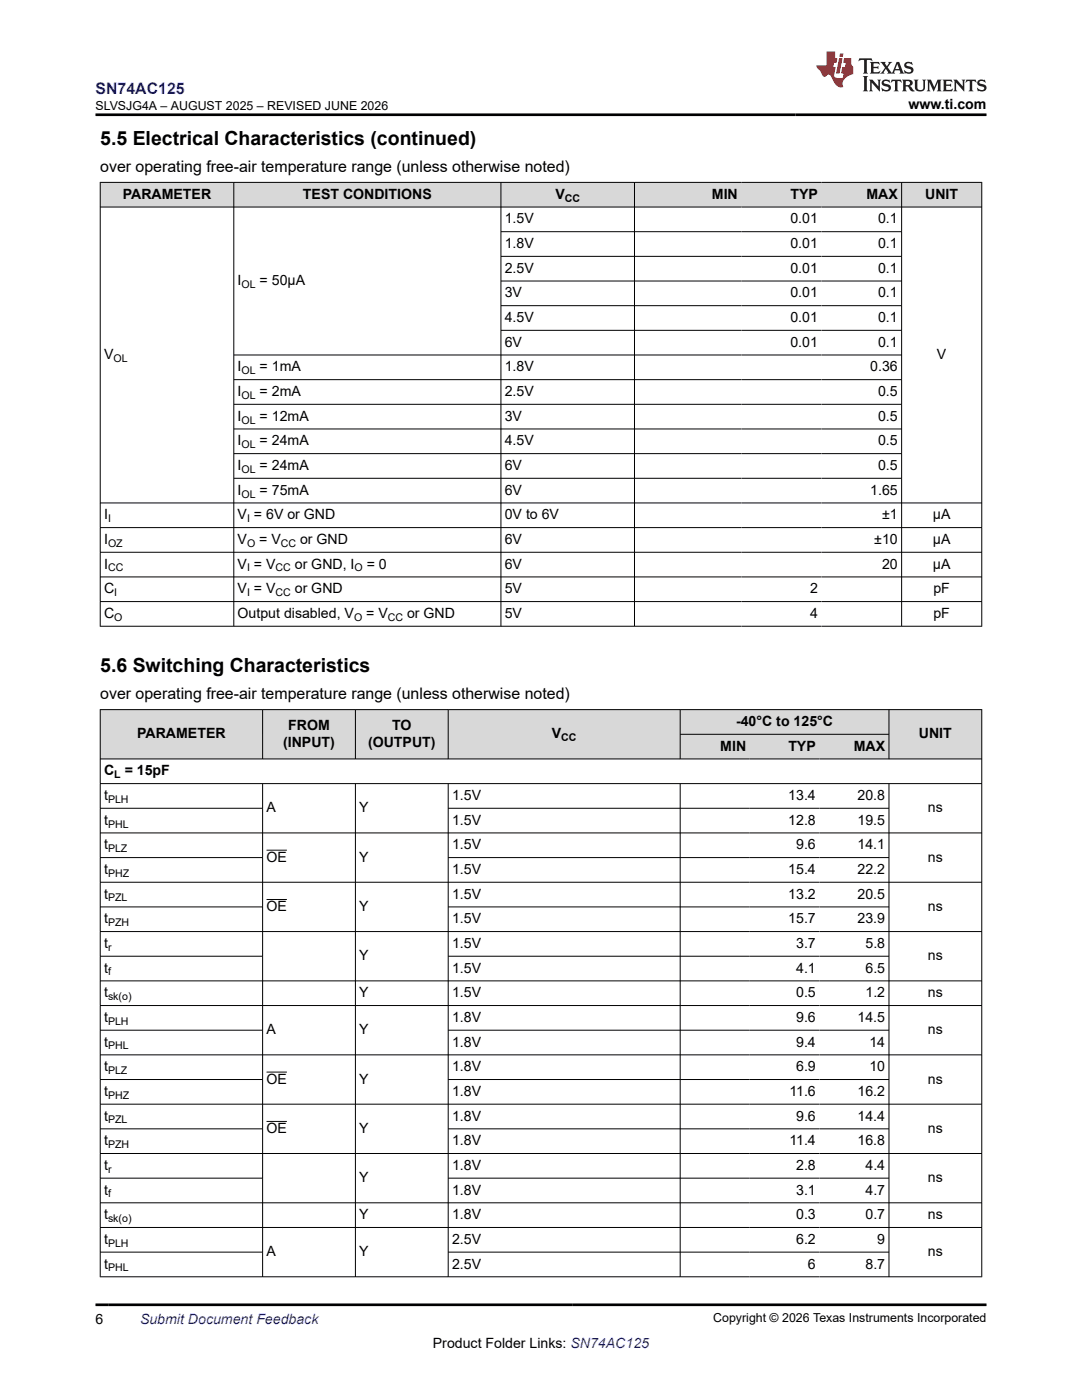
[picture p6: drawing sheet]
<svg xmlns="http://www.w3.org/2000/svg" width="216mm" height="279mm" viewBox="0 0 216 279" stroke-linecap="round" stroke-linejoin="round" font-family="sans-serif">
<g fill="#d8d8d8">
<path d="M20 36.4h175.9v4.9h-175.9z" fill-rule="evenodd"/>
<path d="M20.1 36.5h26.5v4.8h-26.5z" fill-rule="evenodd"/>
<path d="M46.7 36.5h53.2v4.8h-53.2z" fill-rule="evenodd"/>
<path d="M100 36.5h26.5v4.8h-26.5z" fill-rule="evenodd"/>
<path d="M126.7 36.5h21.2v4.8h-21.2z" fill-rule="evenodd"/>
<path d="M147.9 36.5h16v4.8h-16z" fill-rule="evenodd"/>
<path d="M163.9 36.5h15.9v4.8h-15.9z" fill-rule="evenodd"/>
<path d="M180 36.5h15.8v4.8h-15.8z" fill-rule="evenodd"/>
</g>
<g fill="none" stroke="#000" stroke-width=".2">
<path d="M19.9 36.4h176.1M20 36.3v88.7M46.7 36.3v88.7M100 36.3v88.7M126.6 36.3v88.7M179.9 36.3v88.7M195.9 36.3v88.7M19.9 41.3h176.1M100 46.2h80M100 51.2h80M100 56.1h80M46.7 70.8h133.3"/>
<path d="M46.7 75.8h133.3M100 61h80M100 65.9h80M46.7 80.7h133.3M46.7 85.6h133.3M46.7 90.5h133.3M46.7 95.5h133.3M19.9 100.4h176.1M19.9 105.3h176.1M19.9 110.2h176.1M19.9 115.1h176.1M19.9 120.1h176.1"/>
<path d="M19.9 125h176.1"/>
</g>
<g fill="#d8d8d8">
<path d="M20 141.6h175.9v4.9h-175.9z" fill-rule="evenodd"/>
<path d="M20.1 141.7h32.2v9.7h-32.2z" fill-rule="evenodd"/>
<path d="M52.5 141.7h18.4v9.7h-18.4z" fill-rule="evenodd"/>
<path d="M71 141.7h18.4v9.7h-18.4z" fill-rule="evenodd"/>
<path d="M89.5 141.7h46.2v9.7h-46.2z" fill-rule="evenodd"/>
<path d="M135.8 141.7h41.5v4.8h-41.5z" fill-rule="evenodd"/>
<path d="M177.4 141.7h18.4v9.7h-18.4z" fill-rule="evenodd"/>
<path d="M135.8 146.6h13.8v4.8h-13.8z" fill-rule="evenodd"/>
<path d="M149.6 146.6h13.9v4.8h-13.9z" fill-rule="evenodd"/>
<path d="M163.5 146.6h13.8v4.8h-13.8z" fill-rule="evenodd"/>
</g>
<g fill="none" stroke="#000" stroke-width=".2">
<path d="M19.9 141.6h176.1M19.9 151.5h176.1M19.9 156.4h176.1M20 141.6v113.3M52.4 141.6v9.9M52.4 156.4v98.5M70.9 141.6v9.9M70.9 156.4v98.5M89.4 141.6v9.9M89.4 156.4v98.5M135.7 141.6v9.9M135.7 156.4v98.5"/>
<path d="M135.7 146.5h41.7M177.4 141.6v9.9M177.4 156.4v98.5M195.9 141.6v113.3M19.9 161.3h32.6M19.9 171.2h32.6M53.2 169.7h4M53.2 179.5h4M89.4 161.3h88M89.4 171.2h88M196 166.2h-176.1M196 176.1h-176.1"/>
<path d="M19.9 181h32.6M19.9 185.9h176.1M19.9 190.8h32.6M19.9 195.8h176.1M89.4 181h88M89.4 190.8h88M19.9 200.7h176.1M19.9 205.6h32.6M19.9 210.5h176.1M19.9 215.4h32.6M53.2 214h4M89.4 205.6h88"/>
<path d="M89.4 215.4h88M19.9 220.4h176.1M19.9 225.3h32.6M19.9 235.1h32.6M53.2 223.8h4M89.4 225.3h88M89.4 235.1h88M196 230.2h-176.1M19.9 245h176.1M19.9 249.9h32.6M89.4 249.9h88M196 240h-176.1"/>
<path d="M196 254.8h-176.1"/>
</g>
<path d="M171.5 11.6l-.2 .6 .5-.2h.6v.1v2.2l-.2 .4h1l-.2-.4v-2.2v-.1h.5l.6 .2-.2-.6zM173.6 12.4l.2 .3v1.6l-.2 .4h1.9l.1-.6a1.08 1.08 0 0 1-1.3 .2v-.7h.6l.4 .2v-.7l-.4 .2h-.6v-.5l.2-.2a1 1 0 0 1 1 .3l-.1-.5zM175.7 12.4l.9 1.1-1 1.2h.9l-.2-.2 .5-.8 .4 .8-.2 .2h1.6l-.2-.2 .2-.5h.9l.1 .5-.1 .2h.9l-.2-.4-.8-1.9h-.5l-.9 2.1-.9-1.1 .9-1h-.8l.2 .2-.4 .6-.4-.6 .2-.2zM179 12.8l.4 1h-.7zM180.7 12.5a.65 .65 0 0 0-.2 .7 .65 .65 0 0 0 .6 .5l.6 .1 .1 .3a.79 .79 0 0 1-.7 .4 .79 .79 0 0 1-.7-.5l.1 .7 .2-.1a.93 .93 0 0 0 1.1 0 .93 .93 0 0 0 .4-.9 1.46 1.46 0 0 0-1.2-.6l-.1-.3a1.09 1.09 0 0 1 1.2 .2l-.2-.6-.1 .1-.5-.2zM172.2 15.2l.2 .4v2.2l-.2 .4h1l-.2-.4v-2.2l.2-.4zM173.4 15.9l.2 .4v1.5l-.2 .4h.8l-.3-.4 .1-1.3 1.6 1.8v-2l.2-.4h-.7l.1 .2 .1 1.1-1.2-1.3zM176.2 16a.65 .65 0 0 0-.2 .8 .65 .65 0 0 0 .6 .4l.6 .2 .1 .2a.79 .79 0 0 1-.7 .4 .79 .79 0 0 1-.7-.5l.1 .7 .2-.1a.93 .93 0 0 0 1.1 .1 .93 .93 0 0 0 .4-1 1.46 1.46 0 0 0-1.2-.5l-.1-.4a1.09 1.09 0 0 1 1.2 .2l-.1-.6-.2 .1-.5-.1zM177.9 15.9l-.1 .6a.63 .63 0 0 1 .8-.3v1.6l-.3 .4h1l-.2-.4v-1.6a.66 .66 0 0 1 .8 .3l-.1-.6zM180 15.9l.2 .4v1.5l-.2 .4h1l-.2-.2-.1-.7h.5l.1 .2a.79 .79 0 0 0 1.2 .6l-1-.9a.61 .61 0 0 0 .6-.6 .61 .61 0 0 0-.5-.7zM180.8 16.2h.1a.47 .47 0 0 1 .5 .1 .47 .47 0 0 1 .1 .5l-.1 .1-.7 .1zM182.3 15.9l.2 .2a2.27 2.27 0 0 0 .4 2 1.04 1.04 0 0 0 1.7-.7v-1.3l.2-.2h-.8l.2 .4v1.1a.6 .6 0 0 1-.6 .6 .6 .6 0 0 1-.6-.6v-1.1l.3-.4zM184.9 15.9l.2 .4v1.5l-.2 .4h.8l-.3-.4v-1.4l.9 1.9 .9-1.9v1.4l-.3 .4h1l-.2-.4v-1.5l.2-.4h-.8l-.7 1.5-.6-1.5zM188.1 15.9l.2 .4v1.5l-.2 .4h1.9l.1-.6a1.09 1.09 0 0 1-1.3 .2v-.7h.6l.4 .2v-.6l-.4 .2h-.6v-.6l.2-.1a1.01 1.01 0 0 1 1 .3l-.1-.6zM190.2 15.9l.3 .4v1.5l-.3 .4h.8l-.2-.4v-1.3l1.6 1.8v-2l.2-.4h-.7l.2 .2v1.1l-1.2-1.3zM192.8 15.9l-.1 .6a.63 .63 0 0 1 .8-.3v1.6l-.3 .4h1l-.2-.4v-1.6a.66 .66 0 0 1 .8 .3l-.1-.6zM195.2 16a.65 .65 0 0 0-.2 .8 .65 .65 0 0 0 .6 .4l.6 .2 .2 .2a.79 .79 0 0 1-.7 .4 .79 .79 0 0 1-.7-.5l.1 .7 .2-.1a.93 .93 0 0 0 1 .1 .93 .93 0 0 0 .5-1 1.46 1.46 0 0 0-1.3-.5v-.4a1.09 1.09 0 0 1 1.2 .2l-.2-.6-.2 .1-.5-.1z" fill="#231f20"/>
<path d="M164.9 10.3v2.7h-2l.1 .4 .8 1a.95 .95 0 0 0 1 .9 .59 .59 0 0 1 .5-.4 .59 .59 0 0 1 .5 .3l.4 .8a1.59 1.59 0 0 0 2.1 1.4 1.61 1.61 0 0 1 1-2.3l1-.3-.1-1.5a1.59 1.59 0 0 1-.3-1.7h-1.5l-.2 .9h.6l-.2 .9h-.5l-.2 .9v.3l.4 .1-.1 .9h-.7a.73 .73 0 0 1-1-.7l.3-1.5h-.5l.1-.9h.5l.2-.9h-.5v-1.3zM167.4 11.6l-.6 3.1h.7l.6-3.1zM167.6 10.7l-.1 .6h.7l.1-.6z" fill="#ed1c24"/>
<path d="M19 22.9h177.8M19 260.4h177.8" fill="none" stroke="#000" stroke-width=".53"/>
<g font-size="3.9">
<text x="20" y="28.8">5.5 Electrical Characteristics (continued)</text>
<text x="20" y="134.1">5.6 Switching Characteristics</text>
</g>
<text font-size="3.2" fill="#00f" x="19" y="18.7">SN74AC125</text>
<g font-size="3.2">
<text x="20" y="34.3">over operating free-air temperature range (unless otherwise noted)</text>
<text x="20" y="139.5">over operating free-air temperature range (unless otherwise noted)</text>
</g>
<g font-size="2.8">
<text x="181.3" y="21.8">www.ti.com</text>
<text x="24.5" y="39.7">PARAMETER</text>
<text x="60.4" y="39.7">TEST CONDITIONS</text>
<text x="110.8" y="39.7">V</text>
<text x="142" y="39.7">MIN</text>
<text x="157.7" y="39.7">TYP</text>
<text x="172.9" y="39.7">MAX</text>
<text x="184.6" y="39.7">UNIT</text>
<text x="100.7" y="44.6">1.5V</text>
<text x="157.7" y="44.6">0.01</text>
<text x="175.2" y="44.6">0.1</text>
<text x="100.7" y="49.5">1.8V</text>
<text x="157.7" y="49.5">0.01</text>
<text x="175.2" y="49.5">0.1</text>
<text x="47.4" y="56.9">I</text>
<text x="51.8" y="56.9">= 50µA</text>
<text x="100.7" y="54.4">2.5V</text>
<text x="100.7" y="59.4">3V</text>
<text x="157.7" y="54.4">0.01</text>
<text x="157.7" y="59.4">0.01</text>
<text x="175.2" y="54.4">0.1</text>
<text x="175.2" y="59.4">0.1</text>
<text x="100.7" y="64.3">4.5V</text>
<text x="157.7" y="64.3">0.01</text>
<text x="175.2" y="64.3">0.1</text>
<text x="20.8" y="71.7">V</text>
<text x="100.7" y="69.2">6V</text>
<text x="157.7" y="69.2">0.01</text>
<text x="175.2" y="69.2">0.1</text>
<text x="187" y="71.7">V</text>
<text x="47.4" y="74.1">I</text>
<text x="51.8" y="74.1">= 1mA</text>
<text x="100.7" y="74.1">1.8V</text>
<text x="173.6" y="74.1">0.36</text>
<text x="47.4" y="79">I</text>
<text x="47.4" y="84">I</text>
<text x="51.8" y="79">= 2mA</text>
<text x="51.8" y="84">= 12mA</text>
<text x="100.7" y="79">2.5V</text>
<text x="100.7" y="84">3V</text>
<text x="175.2" y="79">0.5</text>
<text x="175.2" y="84">0.5</text>
<text x="47.4" y="88.9">I</text>
<text x="51.8" y="88.9">= 24mA</text>
<text x="100.7" y="88.9">4.5V</text>
<text x="175.2" y="88.9">0.5</text>
<text x="47.4" y="93.8">I</text>
<text x="51.8" y="93.8">= 24mA</text>
<text x="100.7" y="93.8">6V</text>
<text x="175.2" y="93.8">0.5</text>
<text x="47.4" y="98.7">I</text>
<text x="51.8" y="98.7">= 75mA</text>
<text x="100.7" y="98.7">6V</text>
<text x="173.6" y="98.7">1.65</text>
<text x="20.8" y="103.6">I</text>
<text x="47.4" y="103.6">V = 6V or GND</text>
<text x="100.7" y="103.6">0V to 6V</text>
<text x="176" y="103.6">±1</text>
<text x="186.2" y="103.6">µA</text>
<text x="20.8" y="108.6">I</text>
<text x="20.8" y="113.5">I</text>
<text x="47.4" y="108.6">V</text>
<text x="47.4" y="113.5">V = V</text>
<text x="51.7" y="108.6">= V</text>
<text x="58.8" y="113.5">or GND, I</text>
<text x="59.9" y="108.6">or GND</text>
<text x="73.2" y="113.5">= 0</text>
<text x="100.7" y="108.6">6V</text>
<text x="100.7" y="113.5">6V</text>
<text x="174.5" y="108.6">±10</text>
<text x="176" y="113.5">20</text>
<text x="186.2" y="108.6">µA</text>
<text x="186.2" y="113.5">µA</text>
<text x="20.8" y="118.4">C</text>
<text x="47.4" y="118.4">V = V</text>
<text x="58.8" y="118.4">or GND</text>
<text x="100.7" y="118.4">5V</text>
<text x="161.6" y="118.4">2</text>
<text x="186.3" y="118.4">pF</text>
<text x="20.8" y="123.3">C</text>
<text x="47.4" y="123.3">Output disabled, V</text>
<text x="73.1" y="123.3">= V</text>
<text x="81.2" y="123.3">or GND</text>
<text x="100.7" y="123.3">5V</text>
<text x="161.6" y="123.3">4</text>
<text x="186.3" y="123.3">pF</text>
<text x="27.4" y="147.4">PARAMETER</text>
<text x="56.5" y="149.1">(INPUT)</text>
<text x="57.5" y="145.7">FROM</text>
<text x="73.4" y="149.1">(OUTPUT)</text>
<text x="78.2" y="145.7">TO</text>
<text x="110.1" y="147.4">V</text>
<text x="143.7" y="149.8">MIN</text>
<text x="146.9" y="144.9">-40°C to 125°C</text>
<text x="157.3" y="149.8">TYP</text>
<text x="170.3" y="149.8">MAX</text>
<text x="183.3" y="147.4">UNIT</text>
<text x="20.8" y="154.7">C</text>
<text x="24.9" y="154.7">= 15pF</text>
<text x="20.8" y="159.7">t</text>
<text x="90.2" y="159.7">1.5V</text>
<text x="157.3" y="159.7">13.4</text>
<text x="171.1" y="159.7">20.8</text>
<text x="20.8" y="164.6">t</text>
<text x="53.2" y="162.1">A</text>
<text x="71.7" y="162.1">Y</text>
<text x="90.2" y="164.6">1.5V</text>
<text x="157.3" y="164.6">12.8</text>
<text x="171.1" y="164.6">19.5</text>
<text x="185.2" y="162.1">ns</text>
<text x="20.8" y="169.5">t</text>
<text x="53.2" y="172">OE</text>
<text x="71.7" y="172">Y</text>
<text x="90.2" y="169.5">1.5V</text>
<text x="158.9" y="169.5">9.6</text>
<text x="171.1" y="169.5">14.1</text>
<text x="185.2" y="172">ns</text>
<text x="20.8" y="174.4">t</text>
<text x="20.8" y="179.3">t</text>
<text x="90.2" y="179.3">1.5V</text>
<text x="90.2" y="174.4">1.5V</text>
<text x="157.3" y="174.4">15.4</text>
<text x="157.3" y="179.3">13.2</text>
<text x="171.1" y="174.4">22.2</text>
<text x="171.1" y="179.3">20.5</text>
<text x="20.8" y="184.3">t</text>
<text x="53.2" y="181.8">OE</text>
<text x="71.7" y="181.8">Y</text>
<text x="90.2" y="184.3">1.5V</text>
<text x="157.3" y="184.3">15.7</text>
<text x="171.1" y="184.3">23.9</text>
<text x="185.2" y="181.8">ns</text>
<text x="20.8" y="189.2">t</text>
<text x="71.7" y="191.6">Y</text>
<text x="90.2" y="189.2">1.5V</text>
<text x="158.9" y="189.2">3.7</text>
<text x="172.7" y="189.2">5.8</text>
<text x="185.2" y="191.6">ns</text>
<text x="20.8" y="194.1">t</text>
<text x="90.2" y="194.1">1.5V</text>
<text x="158.9" y="194.1">4.1</text>
<text x="172.7" y="194.1">6.5</text>
<text x="20.8" y="199">t</text>
<text x="20.8" y="204">t</text>
<text x="71.7" y="199">Y</text>
<text x="90.2" y="199">1.5V</text>
<text x="90.2" y="204">1.8V</text>
<text x="158.9" y="199">0.5</text>
<text x="158.9" y="204">9.6</text>
<text x="171.1" y="204">14.5</text>
<text x="172.7" y="199">1.2</text>
<text x="185.2" y="199">ns</text>
<text x="20.8" y="208.9">t</text>
<text x="53.2" y="206.4">A</text>
<text x="71.7" y="206.4">Y</text>
<text x="90.2" y="208.9">1.8V</text>
<text x="158.9" y="208.9">9.4</text>
<text x="173.5" y="208.9">14</text>
<text x="185.2" y="206.4">ns</text>
<text x="20.8" y="213.8">t</text>
<text x="90.2" y="213.8">1.8V</text>
<text x="158.9" y="213.8">6.9</text>
<text x="173.5" y="213.8">10</text>
<text x="20.8" y="218.7">t</text>
<text x="53.2" y="216.3">OE</text>
<text x="71.7" y="216.3">Y</text>
<text x="90.2" y="218.7">1.8V</text>
<text x="157.5" y="218.7">11.6</text>
<text x="171.1" y="218.7">16.2</text>
<text x="185.2" y="216.3">ns</text>
<text x="20.8" y="223.6">t</text>
<text x="53.2" y="226.1">OE</text>
<text x="71.7" y="226.1">Y</text>
<text x="90.2" y="223.6">1.8V</text>
<text x="158.9" y="223.6">9.6</text>
<text x="171.1" y="223.6">14.4</text>
<text x="185.2" y="226.1">ns</text>
<text x="20.8" y="228.6">t</text>
<text x="20.8" y="233.5">t</text>
<text x="90.2" y="233.5">1.8V</text>
<text x="90.2" y="228.6">1.8V</text>
<text x="157.5" y="228.6">11.4</text>
<text x="158.9" y="233.5">2.8</text>
<text x="171.1" y="228.6">16.8</text>
<text x="172.7" y="233.5">4.4</text>
<text x="20.8" y="238.4">t</text>
<text x="71.7" y="235.9">Y</text>
<text x="90.2" y="238.4">1.8V</text>
<text x="158.9" y="238.4">3.1</text>
<text x="172.7" y="238.4">4.7</text>
<text x="185.2" y="235.9">ns</text>
<text x="20.8" y="243.3">t</text>
<text x="71.7" y="243.3">Y</text>
<text x="90.2" y="243.3">1.8V</text>
<text x="158.9" y="243.3">0.3</text>
<text x="172.7" y="243.3">0.7</text>
<text x="185.2" y="243.3">ns</text>
<text x="20.8" y="248.2">t</text>
<text x="53.2" y="250.7">A</text>
<text x="71.7" y="250.7">Y</text>
<text x="90.2" y="248.2">2.5V</text>
<text x="158.9" y="248.2">6.2</text>
<text x="175" y="248.2">9</text>
<text x="185.2" y="250.7">ns</text>
<text x="20.8" y="253.2">t</text>
<text x="90.2" y="253.2">2.5V</text>
<text x="161.2" y="253.2">6</text>
<text x="172.7" y="253.2">8.7</text>
<text x="19" y="264.2">6</text>
<text x="86.4" y="269">Product Folder Links: SN74AC125</text>
</g>
<text font-size="2.8" fill="#00f" x="27.9" y="264.2">Submit Document Feedback</text>
<g font-size="2.5">
<text x="19" y="21.9">SLVSJG4A – AUGUST 2025 – REVISED JUNE 2026</text>
<text x="142.3" y="263.9">Copyright © 2026 Texas Instruments Incorporated</text>
</g>
<g font-size="2.1">
<text x="112.7" y="40.2">CC</text>
<text x="48.2" y="57.5">OL</text>
<text x="22.6" y="72.2">OL</text>
<text x="48.2" y="74.7">OL</text>
<text x="48.2" y="79.6">OL</text>
<text x="48.2" y="84.5">OL</text>
<text x="48.2" y="89.4">OL</text>
<text x="48.2" y="94.4">OL</text>
<text x="48.2" y="99.3">OL</text>
<text x="21.6" y="104.2">I</text>
<text x="49.3" y="104.2">I</text>
<text x="21.6" y="109.1">OZ</text>
<text x="49.3" y="109.1">O</text>
<text x="56" y="109.1">CC</text>
<text x="21.6" y="114.1">CC</text>
<text x="22.8" y="119">I</text>
<text x="49.3" y="114.1">I</text>
<text x="49.3" y="119">I</text>
<text x="55" y="114.1">CC</text>
<text x="55" y="119">CC</text>
<text x="70.7" y="114.1">O</text>
<text x="22.8" y="123.9">O</text>
<text x="70.6" y="123.9">O</text>
<text x="77.4" y="123.9">CC</text>
<text x="112" y="147.9">CC</text>
<text x="22.8" y="155.3">L</text>
<text x="21.6" y="160.2">PLH</text>
<text x="21.6" y="165.1">PHL</text>
<text x="21.6" y="170.1">PLZ</text>
<text x="21.6" y="175">PHZ</text>
<text x="21.6" y="179.9">PZL</text>
<text x="21.6" y="184.8">PZH</text>
<text x="21.6" y="189.8">r</text>
<text x="21.6" y="194.7">f</text>
<text x="21.6" y="199.6">sk(o)</text>
<text x="21.6" y="204.5">PLH</text>
<text x="21.6" y="209.4">PHL</text>
<text x="21.6" y="214.4">PLZ</text>
<text x="21.6" y="219.3">PHZ</text>
<text x="21.6" y="224.2">PZL</text>
<text x="21.6" y="229.1">PZH</text>
<text x="21.6" y="234">r</text>
<text x="21.6" y="239">f</text>
<text x="21.6" y="243.9">sk(o)</text>
<text x="21.6" y="248.8">PLH</text>
<text x="21.6" y="253.7">PHL</text>
</g>
</svg>
